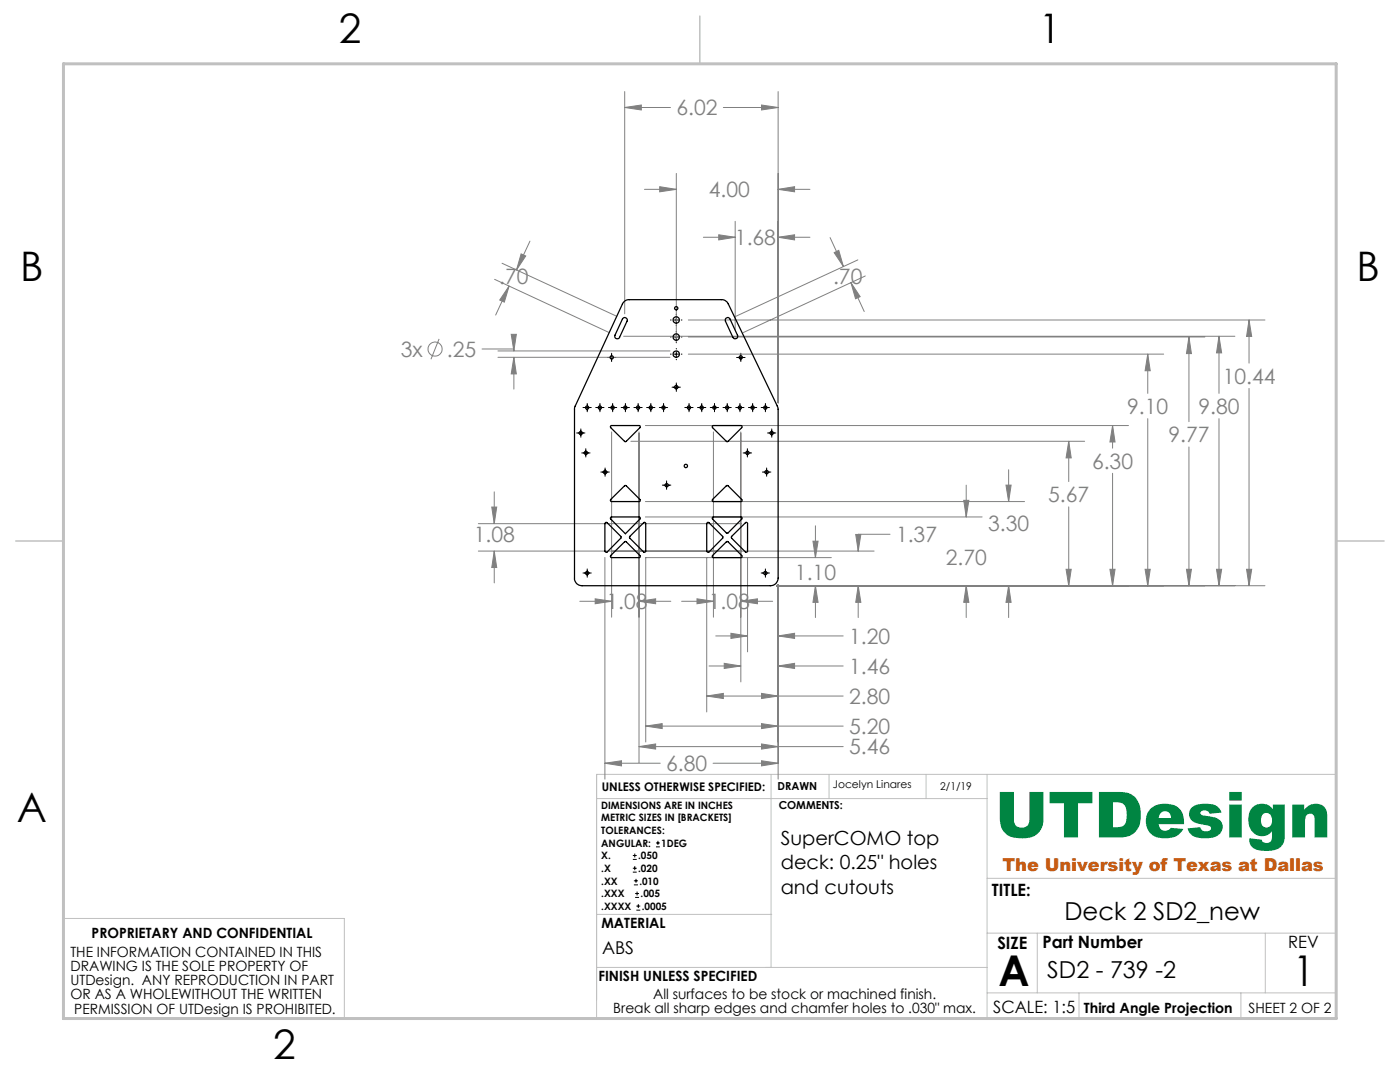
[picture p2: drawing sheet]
<svg xmlns="http://www.w3.org/2000/svg" width="279mm" height="216mm" viewBox="0 0 279 216" stroke-linecap="round" stroke-linejoin="round" font-family="sans-serif">
<g fill="none" stroke="#808080" stroke-width=".2">
<path d="M124.7 18.3v44.3M155.3 18.3v62.1M124.7 21.4l3.3-.4v.9zM124.7 21.4h9.1M128.6 37.8h6.4M131.7 37.3l3.3 .5-3.3 .5zM135 34.6v33.7M144.4 21.4h10.9M152 21l3.3 .4-3.3 .5zM155.3 37.8l3.3-.5v1zM155.3 37.8h6.3M98.7 55.7l22.9 10.7"/>
<path d="M100.2 52.5l22.9 10.6M101.6 57.1l-1 3.2-.9-.4zM101.6 57.1l-2.7 5.8M104 50.7l.9 .4-1.8 2.8zM105.8 48.1l-2.7 5.8M140.4 47.3h6.3M143.4 46.8l3.3 .5-3.3 .6zM146.7 44.2v21.6M155.3 47.3l3.3-.5v1.1zM155.3 47.3h6.3M165.7 47.4l2.6 5.8M166.5 50.4l.9-.4 .9 3.2z"/>
<path d="M169.8 56.4l1.9 2.8-1 .4zM169.8 56.4l2.7 5.8M171.2 51.9l-24.3 11.2M172.7 55.1l-24.4 11.3M87.6 67.6l-1.6 4.1M96.2 69.6h6.4v.4M99.4 70h34.3M99.4 71.3h34.3M102 66.7h1l-.4 3.3zM102.6 71.3l.4 3.3h-1zM102.6 71.3v6.3M124.5 67.1h122"/>
<path d="M137.4 63.9h115M137.4 67.2h103.1M137.4 70.7h94.8M229.1 70.7l.5 3.3h-1.1zM229.1 70.7v7.8M237.3 67.2l.5 3.4h-1zM237.3 67.2v16.9M243.3 67.1l.5 3.3h-1zM243.3 67.1v11.4M249.3 63.9l.5 3.2h-1zM249.3 63.9v8.6M249.3 77.5v39.4"/>
<path d="M98.6 98.1v6.4M122.1 86.2v37M125.9 88.1h90.6M127.5 86.2v66M128.8 84.9h96.4M142.4 86.2v37M147.8 86.2v49.9M192.3 99.8h1.1l-.6 3.4zM192.8 96.8v6.4M200.8 96.8h1l-.5 3.3zM201.3 93.7v6.4M213.3 88.1l.5 3.3h-1z"/>
<path d="M213.3 88.1v8M222 84.9l.5 3.3h-1zM222 84.9v4.5M222 94.4v22.5M229.1 83.5v33.4M237.3 89.2v27.7M243.3 83.5v33.4M95.5 104.5h52.4M95.5 110h78.9M98.1 101.2h1l-.5 3.3zM98.6 110l.5 3.2h-1zM98.6 110v6.3"/>
<path d="M115.7 120h6.4M118.8 119.5l3.3 .5-3.3 .5zM120.7 111.2v44.3M127.5 120l3.3-.5v1zM127.5 120h6.4M128.8 111.3h37.1M128.8 103.2h67.2M128.8 100.1h75.7M128.9 111.2v36.9M136 120h6.4M139.1 119.5l3.3 .5-3.3 .5zM141 111.2v30.9"/>
<path d="M147.8 120l3.4-.5v1zM147.8 120h6.4M149.2 111.2v18.9M155 116.9h97.4M155.3 116.6v38.9M162.2 108h1.1l-.6 3.3zM162.7 116.9l.6 3.3h-1.1zM162.7 104.9v6.4M162.7 116.9v6.3M170.8 106.6h1l-.5 3.4zM171.3 116.9l.5 3.3h-1zM171.3 116.9v6.3"/>
<path d="M177.6 106.6h-6.3v3.4M192.8 116.9l.6 3.3h-1.1zM192.8 116.9v6.3M201.3 116.9l.5 3.3h-1zM201.3 116.9v6.3M212.8 113.6h1l-.5 3.3zM213.3 101.1v15.8M221.5 113.6h1l-.5 3.3zM228.5 113.6h1.1l-.5 3.3zM236.8 113.6h1l-.5 3.3zM242.8 113.6h1l-.5 3.3zM248.8 113.6h1l-.5 3.3z"/>
<path d="M141 138.9l3.4-.5v1zM141 138.9h27.3M141.5 132.9h6.3M142.8 126.9h6.4M144.5 132.4l3.3 .5-3.3 .5zM145.9 126.4l3.3 .5-3.3 .5zM152 138.4l3.3 .5-3.3 .5zM155.3 126.9l3.3-.5v1zM155.3 132.9l3.3-.5v1zM155.3 126.9h13M155.3 132.9h13M120.7 152.3l3.3-.5v1z"/>
<path d="M120.7 152.3h11.1M127.5 149l3.3-.6v1.1zM127.5 149h40.8M128.9 144.9l3.3-.5v1zM128.9 144.9h39.4M142.3 152.3h13M152 151.8l3.3 .5-3.3 .5zM152 144.4l3.3 .5-3.3 .5zM152 148.4l3.3 .6-3.3 .5z"/>
<circle cx="86.8" cy="69.7" r="1.41"/>
</g>
<g fill="none" stroke="#000" stroke-width=".2">
<path d="M121.2 71.3h1.7M122.1 70.5v1.6M133.8 63.9h.1M133.8 67.2h.1M133.8 70.7h.1M134.1 77.3h1.7M134.4 63.9h1.1M134.4 67.2h1.1M134.4 70.7h1.1M135 62.7v.1M135 63.3v1M135 64.9v.1"/>
<path d="M135 66.1v.2M135 66.7v1.1M135 68.3v.1M135 69.5v.1M135 70.2v1M135 71.7v.1M135 76.4v1.7M136 63.9h.1M136 67.2h.1M136 70.7h.1M147 71.3h1.7M147.8 70.5v1.6"/>
<path d="M115.1 86.4h1.6M115.9 85.6v1.6M116.1 90.4h1.7M116.3 81.3h1.7M116.9 89.5v1.7M117.2 80.5v1.7M118.9 81.3h1.6M119.7 80.5v1.7M119.9 94.2h1.7M120.8 93.4v1.6M121.4 81.3h1.7M122.3 80.5v1.7"/>
<path d="M124 81.3h1.6M124.8 80.5v1.7M126.5 81.3h1.7M127.4 80.5v1.7M129 81.3h1.7M129.9 80.5v1.7M131.6 81.3h1.6M132.2 96.8h1.7M132.4 80.5v1.7M133 96v1.6M136.7 81.3h1.6M137.5 80.5v1.7"/>
<path d="M139.2 81.3h1.7M140.1 80.5v1.7M141.7 81.3h1.7M142.6 80.5v1.7M144.3 81.3h1.6M145.1 80.5v1.7M146.8 81.3h1.7M147.7 80.5v1.7M148.3 90.4h1.7M149.2 89.5v1.7M149.4 81.3h1.6M150.2 80.5v1.7"/>
<path d="M151.9 81.3h1.7M152.2 94.2h1.6M152.8 80.5v1.7M153 93.4v1.6M153.2 86.4h1.6M154 85.6v1.6M116.3 114.3h1.7M117.2 113.5v1.7M151.9 114.3h1.7M152.8 113.5v1.7M126.3 171.5h.8M126.3 170.7h.8"/>
<path d="M126.3 174h.8M126.3 173.2h.8M126.5 176.6h.8M126.5 175.8h.8M126.7 170.3v.8M126.7 172.8v.8M126.8 179.1h.7M126.8 178.3h.7M126.9 175.4v.7M127.1 177.9v.8M130.9 169h.8M130.9 168.2h.8"/>
<path d="M131.3 167.8v.8M127 181.6h.8M127 180.8h.8M127.4 180.4v.8"/>
</g>
<g fill="none" stroke="#c0c0c0" stroke-width=".2">
<path d="M119.1 159.3h77.9M153.9 154.5v38.5M165.5 154.5v4.8M184.8 154.5v4.8M197 154.5v48.7M266.7 154.5h-147.6v48.7M197 175.3h69.7M12.7 183.3h56v19.9M119.1 193h77.9M119.1 182.5h34.9M197 198.1h69.7M197 186.2h69.7"/>
<path d="M207 186.2v11.9M215.3 198.1v5.1M247.6 198.1v5.1M252.5 186.2v11.9M26.7 203.2h240"/>
</g>
<path d="M139.7 3.2v9.5M3.1 107.9h9.6M266.7 107.9h9.5" fill="none" stroke="#c0c0c0" stroke-width=".3"/>
<path d="M12.7 12.7h254v190.5h-254z" fill="none" stroke="#c0c0c0" stroke-width=".6"/>
<path d="M248.8 113.6h1l-.5 3.3zM249.3 63.9l.5 3.2h-1zM237.3 67.2l.5 3.4h-1zM236.8 113.6h1l-.5 3.3zM131.7 37.3l3.3 .5-3.3 .5zM155.3 37.8l3.3-.5v1zM102 66.7h1l-.4 3.3zM102.6 71.3l.4 3.3h-1zM228.5 113.6h1.1l-.5 3.3zM229.1 70.7l.5 3.3h-1.1zM166.5 50.4l.9-.4 .9 3.2zM169.8 56.4l1.9 2.8-1 .4zM104 50.7l.9 .4-1.8 2.8zM101.6 57.1l-1 3.2-.9-.4zM147.8 120l3.4-.5v1zM139.1 119.5l3.3 .5-3.3 .5zM118.8 119.5l3.3 .5-3.3 .5zM127.5 120l3.3-.5v1zM98.1 101.2h1l-.5 3.3zM98.6 110l.5 3.2h-1zM162.7 116.9l.6 3.3h-1.1zM162.2 108h1.1l-.6 3.3zM171.3 116.9l.5 3.3h-1zM170.8 106.6h1l-.5 3.4zM192.8 116.9l.6 3.3h-1.1zM192.3 99.8h1.1l-.6 3.4zM201.3 116.9l.5 3.3h-1zM200.8 96.8h1l-.5 3.3zM212.8 113.6h1l-.5 3.3zM213.3 88.1l.5 3.3h-1zM242.8 113.6h1l-.5 3.3zM243.3 67.1l.5 3.3h-1zM152 151.8l3.3 .5-3.3 .5zM120.7 152.3l3.3-.5v1zM152 144.4l3.3 .5-3.3 .5zM128.9 144.9l3.3-.5v1zM152 138.4l3.3 .5-3.3 .5zM141 138.9l3.4-.5v1zM155.3 126.9l3.3-.5v1zM145.9 126.4l3.3 .5-3.3 .5zM152 148.4l3.3 .6-3.3 .5zM127.5 149l3.3-.6v1.1zM155.3 132.9l3.3-.5v1zM144.5 132.4l3.3 .5-3.3 .5zM155.3 47.3l3.3-.5v1.1zM143.4 46.8l3.3 .5-3.3 .6zM152 21l3.3 .4-3.3 .5zM124.7 21.4l3.3-.4v.9zM221.5 113.6h1l-.5 3.3zM222 84.9l.5 3.3h-1z" fill="#808080"/>
<g fill="none" stroke="#000" stroke-width=".25">
<path d="M124.4 63.4a.51 .51 0 0 1 .6 .1 .51 .51 0 0 1 .1 .6l-1.5 3.2a.51 .51 0 0 1-.6 .3 .51 .51 0 0 1-.3-.7zM124.6 60.1l.8-.3h18.6a1.45 1.45 0 0 1 1.3 .8l10 20.8v34a1.51 1.51 0 0 1-1.6 1.5h-37.5a1.45 1.45 0 0 1-1.5-1.5v-34l9.5-20.7zM144.9 63.5l.4-.1 .4 .3 1.5 3.2a.51 .51 0 0 1-.3 .7 .51 .51 0 0 1-.6-.3l-1.5-3.2zM121.9 85l5.6-.1a.24 .24 0 0 1 .3 .2 .24 .24 0 0 1-.1 .2l-2.9 2.9-2.9-2.9zM121.9 99.7l2.8-2.8h.3l2.7 2.8a.24 .24 0 0 1 .1 .2 .24 .24 0 0 1-.3 .2h-5.5l-.2-.2zM142.2 85l5.6-.1a.24 .24 0 0 1 .3 .2 .24 .24 0 0 1-.1 .2l-2.9 2.9-2.9-2.9zM142.2 99.7l2.8-2.8h.3l2.7 2.8a.24 .24 0 0 1 .1 .2 .24 .24 0 0 1-.3 .2h-5.5l-.2-.2zM120.8 104.3l.3-.1 2.9 2.9v.2l-3 2.9-.3-.2v-5.5zM121.9 110.8l2.9-2.8 2.9 2.8a.24 .24 0 0 1 .1 .3 .24 .24 0 0 1-.3 .2h-5.5l-.2-.2zM121.9 103.2h5.6a.24 .24 0 0 1 .3 .1 .24 .24 0 0 1-.1 .3l-2.9 2.9-2.9-2.9zM125.7 107l2.7-2.7a.24 .24 0 0 1 .3 0 .24 .24 0 0 1 .2 .2l-.1 5.6-.3 .1-2.8-2.8zM141.1 104.3l.3-.1 2.9 2.9v.2l-2.9 2.9-.4-.2v-5.5z"/>
<path d="M142.2 110.8l2.9-2.8 2.9 2.8a.24 .24 0 0 1 .1 .3 .24 .24 0 0 1-.3 .2h-5.5l-.2-.2zM142.2 103.2h5.6a.24 .24 0 0 1 .3 .1 .24 .24 0 0 1-.1 .3l-2.7 2.8h-.2l-2.9-2.8zM146 107l2.8-2.7a.24 .24 0 0 1 .2 0 .24 .24 0 0 1 .2 .2v5.6l-.4 .1-2.8-2.8z"/>
<circle cx="122.1" cy="71.3" r=".33"/>
<circle cx="135" cy="61.5" r=".33"/>
<circle cx="135" cy="77.2" r=".33"/>
<circle cx="135" cy="70.7" r=".64"/>
<circle cx="135" cy="63.8" r=".64"/>
<circle cx="135" cy="67.2" r=".63"/>
<circle cx="147.8" cy="71.3" r=".33"/>
<circle cx="115.9" cy="86.4" r=".33"/>
<circle cx="116.9" cy="90.4" r=".33"/>
<circle cx="117.2" cy="81.3" r=".33"/>
<circle cx="119.7" cy="81.3" r=".33"/>
<circle cx="120.8" cy="94.2" r=".34"/>
<circle cx="122.3" cy="81.3" r=".33"/>
<circle cx="124.8" cy="81.3" r=".33"/>
<circle cx="127.3" cy="81.3" r=".33"/>
<circle cx="129.9" cy="81.3" r=".33"/>
<circle cx="132.4" cy="81.3" r=".33"/>
<circle cx="133" cy="96.8" r=".33"/>
<circle cx="136.9" cy="93" r=".34"/>
<circle cx="137.5" cy="81.3" r=".33"/>
<circle cx="140" cy="81.3" r=".33"/>
<circle cx="142.6" cy="81.3" r=".33"/>
<circle cx="145.1" cy="81.3" r=".33"/>
<circle cx="147.7" cy="81.3" r=".33"/>
<circle cx="149.2" cy="90.4" r=".33"/>
<circle cx="150.2" cy="81.3" r=".33"/>
<circle cx="152.7" cy="81.3" r=".33"/>
<circle cx="153" cy="94.2" r=".34"/>
<circle cx="154" cy="86.4" r=".33"/>
<circle cx="117.2" cy="114.4" r=".33"/>
<circle cx="152.7" cy="114.4" r=".33"/>
</g>
<text font-size="12.7" fill="#008542" x="198.6" y="167.1">UTDesign</text>
<g font-size="8.5">
<text x="199.2" y="196.8">A</text>
<text x="258.1" y="196.6">1</text>
</g>
<g font-size="8.1">
<text x="67.6" y="8.5">2</text>
<text x="207.3" y="8.5">1</text>
<text x="4" y="56.1">B</text>
<text x="270.7" y="56.1">B</text>
<text x="3.3" y="164.1">A</text>
<text x="54.5" y="211.2">2</text>
</g>
<text font-size="4.9" x="212.4" y="183.5">Deck 2 SD2_new</text>
<text font-size="4.7" x="209" y="195.1">SD2 - 739 -2</text>
<g font-size="4.2" fill="#808080">
<text x="135" y="23">6.02</text>
<text x="141.5" y="39.4">4.00</text>
<text x="146.7" y="48.9">1.68</text>
<text x="99.6" y="56.6">.70</text>
<text x="166.3" y="56.6">.70</text>
<text x="80" y="71.2">3x</text>
<text x="89.2" y="71.2">.25</text>
<text x="244" y="76.6">10.44</text>
<text x="225" y="82.6">9.10</text>
<text x="239.2" y="82.6">9.80</text>
<text x="233.2" y="88.2">9.77</text>
<text x="217.9" y="93.5">6.30</text>
<text x="209.2" y="100.2">5.67</text>
<text x="197.2" y="105.9">3.30</text>
<text x="94.5" y="108.2">1.08</text>
<text x="178.8" y="108.2">1.37</text>
<text x="188.7" y="112.8">2.70</text>
<text x="158.7" y="115.8">1.10</text>
<text x="121" y="121.6">1.08</text>
<text x="141.5" y="121.6">1.08</text>
<text x="169.5" y="128.5">1.20</text>
<text x="169.5" y="134.5">1.46</text>
<text x="169.5" y="140.5">2.80</text>
<text x="169.5" y="146.5">5.20</text>
<text x="132.9" y="153.9">6.80</text>
<text x="169.5" y="150.5">5.46</text>
</g>
<g font-size="3.9">
<text x="155.8" y="168.6">SuperCOMO top</text>
<text x="155.8" y="173.5">deck: 0.25&quot; holes</text>
<text x="155.8" y="178.4">and cutouts</text>
</g>
<text font-size="3.5" fill="#c75b12" x="200.1" y="173.7">The University of Texas at Dallas</text>
<text font-size="3.5" x="120.2" y="190.4">ABS</text>
<g font-size="3.4">
<text x="198" y="178.8">TITLE:</text>
<text x="199.1" y="189.3">SIZE</text>
<text x="208.1" y="189.2">Part Number</text>
<text x="257.1" y="189.2">REV</text>
<text x="198.2" y="202.1">SCALE: 1:5</text>
</g>
<g font-size="2.8">
<text x="120" y="185.1">MATERIAL</text>
<text x="14.1" y="191">THE INFORMATION CONTAINED IN THIS</text>
<text x="18.3" y="187.2">PROPRIETARY AND CONFIDENTIAL</text>
<text x="14.1" y="193.8">DRAWING IS THE SOLE PROPERTY OF</text>
<text x="14.1" y="196.6">UTDesign. ANY REPRODUCTION IN PART</text>
<text x="119.4" y="195.7">FINISH UNLESS SPECIFIED</text>
<text x="14.1" y="199.4">OR AS A WHOLEWITHOUT THE WRITTEN</text>
<text x="14.8" y="202.3">PERMISSION OF UTDesign IS PROHIBITED.</text>
<text x="122.4" y="202.2">Break all sharp edges and chamfer holes to .030&quot; max.</text>
<text x="130.3" y="199.4">All surfaces to be stock or machined finish.</text>
<text x="216.3" y="202.1">Third Angle Projection</text>
<text x="249.2" y="202.2">SHEET 2 OF 2</text>
</g>
<text font-size="2.4" x="120.1" y="157.9">UNLESS OTHERWISE SPECIFIED:</text>
<g font-size="2.2">
<text x="155.2" y="157.7">DRAWN</text>
<text x="155.4" y="161.5">COMMENTS:</text>
</g>
<g font-size="2.1">
<text x="166.2" y="157.2">Jocelyn Linares</text>
<text x="187.7" y="157.7">2/1/19</text>
</g>
<g font-size="2">
<text x="120" y="161.4">DIMENSIONS ARE IN INCHES</text>
<text x="120" y="163.9">METRIC SIZES IN [BRACKETS]</text>
<text x="120" y="166.4">TOLERANCES:</text>
<text x="120" y="171.5">X.</text>
<text x="120" y="169">ANGULAR:</text>
<text x="127.4" y="171.5">.050</text>
<text x="132" y="169">1DEG</text>
<text x="120" y="174">.X</text>
<text x="120" y="176.5">.XX</text>
<text x="120" y="179.1">.XXX</text>
<text x="127.4" y="174">.020</text>
<text x="127.6" y="176.5">.010</text>
<text x="127.8" y="179.1">.005</text>
<text x="120" y="181.6">.XXXX</text>
<text x="128.1" y="181.6">.0005</text>
</g>
</svg>
